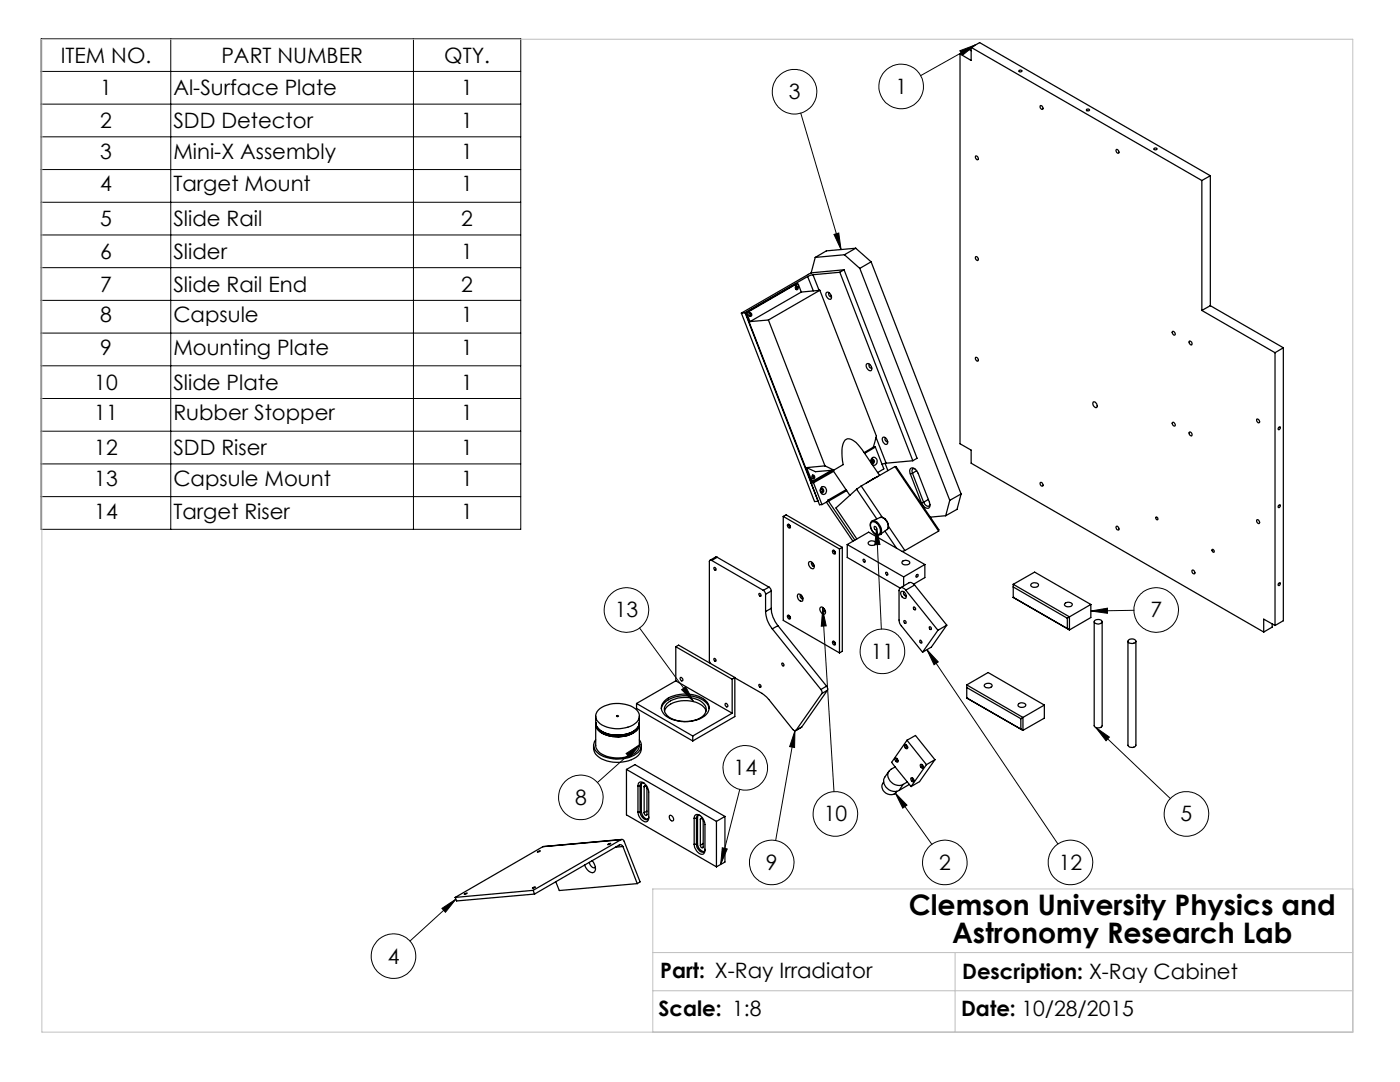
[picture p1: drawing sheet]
<svg xmlns="http://www.w3.org/2000/svg" width="279mm" height="216mm" viewBox="0 0 279 216" stroke-linecap="round" stroke-linejoin="round" font-family="sans-serif">
<g fill="none" stroke="#000" stroke-width=".2">
<path d="M8.2 7.7h95.7v97.9h-95.7zM8.2 14.3h95.7M34.1 7.7v97.9M82.5 7.7v97.9M191.6 10.1l3.1-1.1-2.6 2zM194.7 9l-11 6.1M8.2 20.8h95.7M8.2 27.3h95.7M8.2 33.8h95.7M159.8 22.6l8.1 27.2M8.2 40.4h95.7M8.2 46.9h95.7"/>
<path d="M8.2 53.4h95.7M8.2 59.9h95.7M166.4 46.8l1-.3 .5 3.3zM8.2 66.5h95.7M8.2 73h95.7M8.2 79.5h95.7M8.2 86h95.7M8.2 92.6h95.7M8.2 99.1h95.7M174.9 105.4l.7 3.3h-1zM174.9 105.4l1 20.1M127.6 125.3l10.8 14.7"/>
<path d="M136 137.6l.8-.6 1.6 3zM164.2 121.6l.7 3.3-1 .1zM164.2 121.6l2.2 36.4M185 129.6l2.3 2.5-.9 .5zM185 129.6l26.1 38.8M217.7 121.9l3.3-.5v1zM226.3 121.8l-8.6 .1M125 150.4l2.8-1.9-2.1 2.6zM127.8 148.5l-8.6 7.6M147.6 157.5l-3.8 15M158.6 145.8v3.4l-1-.2zM158.6 145.8l-3.8 21.9"/>
<path d="M178.7 158.3l2.3 2.4-.8 .6zM178.7 158.3l7.3 10.2M218.7 145.2l14.9 14.1M218.7 145.2l2.7 1.9-.7 .7zM91 179.4l-9.2 8.4M144.1 169.2l1 .2-1.3 3.1zM88.2 181.3l2.8-1.9-2.1 2.6z"/>
<circle cx="158.6" cy="18.3" r="4.5"/>
<circle cx="179.9" cy="17.2" r="4.4"/>
<circle cx="125" cy="121.7" r="4.5"/>
<circle cx="176.1" cy="130" r="4.4"/>
<circle cx="230.7" cy="121.7" r="4.5"/>
<circle cx="115.9" cy="159.1" r="4.5"/>
<circle cx="148.7" cy="153.2" r="4.4"/>
<circle cx="154" cy="172.1" r="4.5"/>
<circle cx="166.7" cy="162.4" r="4.5"/>
<circle cx="188.6" cy="172.1" r="4.4"/>
<circle cx="213.6" cy="172.1" r="4.5"/>
<circle cx="236.8" cy="162.4" r="4.5"/>
<circle cx="78.5" cy="190.8" r="4.4"/>
</g>
<path d="M8.4 7.8h261.6v198.2h-261.6zM270 177.4h-139.7v28.6M130.3 190.1h139.7M130.3 197.7h139.7M190.6 190.1v15.9" fill="none" stroke="#c0c0c0" stroke-width=".2"/>
<path d="M166.4 46.8l1-.3 .5 3.3zM174.9 105.4l.7 3.3h-1zM191.6 10.1l3.1-1.1-2.6 2zM217.7 121.9l3.3-.5v1zM218.7 145.2l2.7 1.9-.7 .7zM185 129.6l2.3 2.5-.9 .5zM178.7 158.3l2.3 2.4-.8 .6zM164.2 121.6l.7 3.3-1 .1zM158.6 145.8v3.4l-1-.2zM144.1 169.2l1 .2-1.3 3.1zM88.2 181.3l2.8-1.9-2.1 2.6zM125 150.4l2.8-1.9-2.1 2.6zM136 137.6l.8-.6 1.6 3z" fill="#000"/>
<g fill="none" stroke="#000" stroke-width=".25">
<path d="M191.6 10.8v77.7l2.2 1.3v2.6l58.4 33.7M193.8 9.5v2.6l-2.2-1.3M193.8 9.5l46.1 26.5M193.8 9.5l1.7-1 46 26.6M193.8 10.1l-.5-.3-1.7 1M203.3 14.1a.36 .36 0 0 1 .6 .1 .33 .33 0 0 1-.3 .2 .33 .33 0 0 1-.3-.3zM194.7 31.2a.42 .42 0 0 1 .5 .2 .42 .42 0 0 1-.1 .5l-.4-.3zM207.6 21.1a.47 .47 0 0 1 .5 .2 .47 .47 0 0 1-.1 .5l-.4-.2zM216.8 21.9a.29 .29 0 0 1 .4-.2 .29 .29 0 0 1 .1 .4h-.4zM222.8 29.8a.45 .45 0 0 1 .4 .3 .45 .45 0 0 1-.1 .5l-.3-.3-.1-.3zM230.3 29.6a.29 .29 0 0 1 .4-.1 .29 .29 0 0 1 .1 .3h-.4zM239.9 36v25.9"/>
<path d="M241.5 35.1l-1.6 .9M241.5 35.1v25.9M158.8 57.1a.36 .36 0 0 1 .1 .6M158.8 56.7l-9.8 5.6M158.9 57.1l.2 .2-.2 .5M159 56.6l.3 .1 .6 1.6M159 56.6l-9.8 5.7M159 56.6l-.2 .1M159.1 56.6l-.3 .1M159.9 58.3l-10.2 5.9M161.2 55.2l-12.5 7.2M161.2 55.2l1.1 2.8"/>
<path d="M162.2 54.8l-1 .4M162.2 54.8l1.3 3.2M162.7 51.4l-.8 3.1M163.6 57.9l-3.7 .4M163.6 57.9l-10.2 6M163.6 57.9l11.3 29.1-.6 2.2-1.8 1.1M164.9 58.4l.1-.1a.92 .92 0 0 1 .8 1.4 1.01 1.01 0 0 1-.9-1.3zM165.5 58.5a.45 .45 0 0 0 0 .5 .45 .45 0 0 0 .4 .2M167.6 54.3l-5.4 .5M167.6 54.3l14.6 37.6M168.5 53.8l-6.3 .6-.6 .2-13.6 7.9M168.5 53.8l-.9 .5"/>
<path d="M168.5 53.8l14.5 37.6-.8 .5M168.5 50.8l3.1 2.8M168.5 50.8l-5.8 .6M170.8 49.5l-2.3 1.3M170.8 49.5l3 2.7M170.8 49.5l-5.9 .6-2.2 1.3M171.6 53.6l17.9 46.2M173.8 52.2l-2.2 1.4M173.8 52.2l18 46.4M194.7 51.3a.42 .42 0 0 1 .5 .2 .42 .42 0 0 1-.1 .5l-.4-.3zM148.7 62.4l-.7 .1M148.7 62.4l14.6 37.6-.7 .1-14.6-37.6"/>
<path d="M148.9 62.7l12.8 33.1M148.9 62.7h.2M149 62.3l-.1 .4M149 62.3h.2M149.1 62.7l.6 1.5M149.2 62.3l-.1 .4M149.5 62.5a.35 .35 0 0 1 .3 .3 .35 .35 0 0 1-.2 .3M149.6 62.4l.2 .4-.2 .3M153.4 63.9l-3.7 .3M153.4 63.9l11.2 29.1M172.9 72.6a.86 .86 0 0 1 .9 .4 .86 .86 0 0 1 0 1 1.03 1.03 0 0 1-.9-1.4zM173.6 72.7a.45 .45 0 0 0-.1 .5 .45 .45 0 0 0 .5 .2"/>
<path d="M194.7 71.4a.42 .42 0 0 1 .5 .1 .42 .42 0 0 1-.1 .6l-.4-.3zM234 66.2a.41 .41 0 0 1 .5 .2 .41 .41 0 0 1-.1 .5l-.4-.3zM237.4 68.1a.45 .45 0 0 1 .4 .2 .45 .45 0 0 1-.1 .5l-.4-.4zM239.9 61.9l14.6 8.5M241.5 61l-1.6 .9M241.5 61l14.6 8.4M254.5 70.4v54.4M256.1 69.4l-1.6 1M256.1 69.4v54.5l-1.6 .9M161 93.3l1 2.5M161 93.3l1.7 .8 3.7-.3M161.7 95.8l.2 .2h.3"/>
<path d="M161.7 95.8h.3M161.9 96.4l1.6 4.3h.5M162.1 94.9a.36 .36 0 0 1 .1 .6M162.2 94.8l.2 .4-.2 .3M162.3 96.3l-.4 .1M162.3 96.3l1.7 4.4M163.8 97.6a.34 .34 0 0 1 .3 .3 .34 .34 0 0 1-.2 .3M163.9 97.3a.69 .69 0 0 1 .9 0 .69 .69 0 0 1 .1 .9 .64 .64 0 0 1-.8 .4 .64 .64 0 0 1-.4-.8zM163.9 97.5a.46 .46 0 0 1 .1 .8M164.6 93l-3.6 .3M164.6 93l1.8 .8M165.2 99.8l.1 .2"/>
<path d="M165.2 99.8l.1 .2-1.3 .7M166 93.8l-3.8 2.2-.2-.2M166.2 93.8l3.4 5M166.3 93.9l-4.4 2.5M166.4 94.1l-4.1 2.2M166.4 93.8l1.9-1.1a6.8 6.8 0 0 1 .3-4.9 1.34 1.34 0 0 1 1.9 .2l1.5 1.7 3.5 5.2M168.8 97.7l-3.6 2.1M169 97.9l-3.7 2.1M171 97.6l4 5.9M171 97.6l-4.2 3.8 4.2 6.1M171.9 97l-.9 .6M171.9 97l4.2 6.3"/>
<path d="M173.9 92.4a.68 .68 0 0 1 .3-1.1 .68 .68 0 0 1 .8 .8 .6 .6 0 0 1-.2 .6 .6 .6 0 0 1-.7 0M173.9 91.8a.32 .32 0 0 1 .3 .3 .32 .32 0 0 1-.2 .3M174 91.7l.3 .4-.2 .4M174.3 89.1l.1 .2M174.7 89.2l-.5 .1M174.7 89.2l-2.1 1.3M174.7 89.2l1.7 4.4-1.2 .7M174.8 87.3l2 5.1M175.2 95.1l-2.3 1.3M176.2 87.2a.92 .92 0 0 1 .8 1.5 .92 .92 0 0 1-.8-1.5zM176.6 92.5l.6 1.4M176.7 87.4a.45 .45 0 0 0 0 .5 .45 .45 0 0 0 .5 .2"/>
<path d="M176.8 92.4l-.8 .3M178.6 93.1l8.7 12.9M178.6 93.1l-6.7 3.9M178.6 93.1h.2l8.6 12.6-.1 .3M181.7 94.6a.69 .69 0 0 1-.1-.9 .69 .69 0 0 1 .8-.3l.4 .4 .4 .6 2.4 6.1a.61 .61 0 0 1-.2 .9 .61 .61 0 0 1-.9-.2l-.6-.8M181.7 94.6l2.2 5.8M182.1 94.4l-.4 .2M182.1 94.4l2.2 5.8M182.2 91.9l-5.4 .5M182.6 93.6l-.1-.1a.53 .53 0 0 0-.5 .3 .53 .53 0 0 0 .1 .6M183 93.9l-.9 .5M185.3 99.7l-1 .5"/>
<path d="M189.5 99.8l-.8 3.1M191.8 98.6l-2.3 1.2M191.8 98.6l-.8 3-2.3 1.3M207.6 96.3a.4 .4 0 0 1 .5 .2 .4 .4 0 0 1-.1 .5l-.4-.2zM218.2 80.2a.76 .76 0 0 1 .7 1.1 .76 .76 0 0 1-.7-1.1zM234 84.3a.39 .39 0 0 1 .4 .2 .39 .39 0 0 1 0 .5l-.4-.2zM237.3 86.3a.41 .41 0 0 1 .5 .2 .41 .41 0 0 1-.1 .5l-.3-.3zM250.8 83.7a.42 .42 0 0 1 .5 .2 .42 .42 0 0 1-.1 .5l-.3-.3zM255.2 85.3l.2-.1a.29 .29 0 0 1 .1 .3 .29 .29 0 0 1-.4 .2zM142 111.8a.28 .28 0 0 0-.3 0 .28 .28 0 0 0-.1 .3v19.8l.2 .5M142 111.8l10.3 6M142.5 113.2a.28 .28 0 0 1 .4 .2 .28 .28 0 0 1-.2 .4l-.2-.2z"/>
<path d="M143.1 111.2l-.2-.1-1.2 .7M143.1 111.2l-1.1 .6M143.1 111.2l10.4 6M151.4 118.5a.31 .31 0 0 1 .4 .1 .31 .31 0 0 1 0 .4l-.4-.3zM152.3 117.8l.4 .5 .1 .3M152.8 118.6v3.4M153.5 117.2l.3 .4 .1 .3M153.5 117.2l-1.2 .6M153.9 117.9l-1.1 .7M153.9 117.9v3.5M156.3 103l11.2 6.5M156.3 103v20.8l11.2 6.5"/>
<path d="M156.3 103l.6-.3 11.2 6.5M157.2 104.7a.39 .39 0 0 1 .5 .2 .39 .39 0 0 1-.1 .5l-.4-.3zM157.4 104.6l.1 .4 .2 .2M157.5 104.7l.2 .4M159.3 118.5a.94 .94 0 0 1 .8 1.5 .94 .94 0 0 1-.8-1.5zM159.8 118.7a.46 .46 0 0 0 0 .5 .46 .46 0 0 0 .4 .2M159.9 118.8l.3 .4M161.4 112.1a.86 .86 0 0 1 .9 .4 .86 .86 0 0 1 0 1 1.03 1.03 0 0 1-.9-1.4zM162.1 112.2a.47 .47 0 0 0-.1 .5 .47 .47 0 0 0 .5 .3M162.2 112.4l.2 .3M164.9 100.2l5.3 7.8M165.3 100l5.3 7.8"/>
<path d="M166.2 109.8a.43 .43 0 0 1 .4 .3 .43 .43 0 0 1-.1 .5l-.3-.3zM166.4 109.8l.3 .6M166.5 109.9l.2 .4M167.5 109.5v20.8M168.1 109.2v20.8l-.6 .3M168.1 109.2l-.6 .3M169.1 108.7l11.2 6.4M169.1 108.7l4.3-2.5 11.2 6.4M169.1 108.7v2.5l10.5 6.1M172.3 111.6a.3 .3 0 0 1 .4 .2 .3 .3 0 0 1-.2 .3l-.3-.3zM173.3 108.2a.97 .97 0 0 1 1.5 .2 .92 .92 0 0 1-1.6-.1zM174 104.1a1.71 1.71 0 0 1 1.5 2.5 1.43 1.43 0 0 1-1.8-1.6l.1-.5z"/>
<path d="M174.1 103.9a1.18 1.18 0 0 0-.1 1.8 1.23 1.23 0 0 0 1.7 .9M174.1 103.9a1.91 1.91 0 0 1 1.6 2.7M174.5 105.1a.42 .42 0 0 1 .4 .2 .42 .42 0 0 1-.1 .5l-.3-.4zM175.6 103.3l-1.5 .6M175.6 103.3h.1M175.7 103.3a1.6 1.6 0 0 1 1.4 2.4M175.7 106.6h.1M175.7 103.3a1.7 1.7 0 0 1 1.4 2.4M176.6 106l2.3 3.4M176.8 114.2a.33 .33 0 0 1 .3 .2 .33 .33 0 0 1 0 .4l-.4-.4zM177.1 105.7l-1.4 .9M177.3 105l3.3 4.9"/>
<path d="M179.9 118a.91 .91 0 0 1 .9 1.4 .91 .91 0 0 1-.9-1.4zM180.2 111.9l.8-.1a.48 .48 0 0 1 .5 .7 .93 .93 0 0 1-1.5-.3zM180.3 115.1v1.8M180.4 118.1a.43 .43 0 0 0 0 .6 .43 .43 0 0 0 .5 .2M180.6 109.9l-.5 .1M180.8 117.8l-.5-.4a.53 .53 0 0 0-.6-.1 .53 .53 0 0 0-.3 .6l.1 6.4 4.6 5.8M180.8 117.8l6.4 8M182.5 116.7l-.2-.2a.77 .77 0 0 0-.9-.2l-1.7 1M182.5 116.7l-1.7 1.1M182.5 116.7l6.4 8M182.9 114.7l.2-.1a.27 .27 0 0 1 .1 .4 .27 .27 0 0 1-.4 0zM184.3 100.2l.3 .5 .5 .3a.39 .39 0 0 0 .5-.4"/>
<path d="M184.3 100.2l-.4 .2M184.6 112.6l-4.3 2.5M184.6 112.6v2.7l-2.2 1.3M187.3 106l-6.7 3.9M188.7 102.9l-3 .3M202.2 119.2h.1M202.2 116.6l11.2 6.5M202.2 117.1l10.8 6.3M202.2 116.6v2.6M202.2 116.6l4.3-2.4 11.2 6.4M202.2 119.2l10.8 6.2M202.2 119.2l11.2 6.5"/>
<path d="M205.8 116.6a.92 .92 0 0 1 1.5 .2 .89 .89 0 0 1-1.6-.1zM222.7 105.1a.39 .39 0 0 1 .5 .2 .39 .39 0 0 1-.1 .5l-.2-.1zM230.7 103.2a.3 .3 0 0 1 .4 .2 .3 .3 0 0 1-.2 .3l-.2-.2zM237.9 113.8a.44 .44 0 0 1 .5 .2 .44 .44 0 0 1-.1 .5l-.4-.2zM241.9 109.7a.31 .31 0 0 1 .4 .1 .31 .31 0 0 1-.1 .4l-.3-.2zM250.8 103.8a.42 .42 0 0 1 .5 .2 .42 .42 0 0 1-.1 .5l-.3-.3zM255.1 116.5l.3-.2a.27 .27 0 0 1 0 .4 .27 .27 0 0 1-.3 0zM255.1 100.9l.3-.2a.27 .27 0 0 1 0 .4 .27 .27 0 0 1-.3 0zM132.6 139.9a6.9 6.9 0 0 1 8.2-.2 1.99 1.99 0 0 1-.7 3.5 6.9 6.9 0 0 1-7.7-.8 1.76 1.76 0 0 1 .2-2.5zM134.9 135.9l-7.9 4.5M134.9 135.9l11.2 6.4M134.9 129v6.9"/>
<path d="M134.9 129l11.2 6.5M134.9 129l.5-.3 11.2 6.5M135.8 135.2a.35 .35 0 0 1 .5 .2 .35 .35 0 0 1-.3 .5l-.3-.4zM142.5 131.4a.3 .3 0 0 1 .4 .2 .3 .3 0 0 1-.2 .3l-.2-.2zM146.1 135.5v6.8M146.6 135.3l5.5 3.1 .8 .6 5.3 6.6a.44 .44 0 0 0 .7 .1M146.6 135.2v7.8l-8.3 4.8M146.6 135.2l-.5 .3M151.5 136.6a.29 .29 0 0 1 .4 .2 .29 .29 0 0 1-.2 .3l-.3-.3zM152.8 122a5.7 5.7 0 0 0 1.3 3.5M153.9 121.4a5.7 5.7 0 0 0 1.4 3.4M153.9 121.4l-1.1 .6"/>
<path d="M154.1 125.5l9.7 12.1M155.3 124.8l-1.2 .7M155.3 124.8l9.7 12.1M156 132.4a.31 .31 0 0 1 .4 .1 .31 .31 0 0 1-.1 .4l-.2-.2zM157.2 122.8a.41 .41 0 0 1 .5 .2 .41 .41 0 0 1-.1 .5l-.4-.2zM157.4 122.8l.1 .3 .2 .3M157.5 122.8l.2 .5M163.7 121.2l.1-.1a.92 .92 0 0 1 .7 1.5 1.02 1.02 0 0 1-.8-1.4zM163.8 137.6l.3 .5-.1 .3M164 138.4l-5.1 7.3M164.3 121.3a.46 .46 0 0 0 0 .5 .46 .46 0 0 0 .4 .2M164.4 121.4l.3 .4"/>
<path d="M165 136.9l.2 .6-.1 .2M165 136.9l-1.2 .7M165.1 137.7l-1.1 .7M165.1 137.7l-5.1 7.4M166.2 128a.45 .45 0 0 1 .5 .2 .45 .45 0 0 1-.2 .5l-.3-.3zM166.4 128l.3 .6M166.5 128l.2 .4M180.4 123.9a.29 .29 0 0 1 .4 .1 .29 .29 0 0 1-.1 .4l-.2-.1zM182.4 121.1a.29 .29 0 0 1 .3 .2 .29 .29 0 0 1-.2 .4l-.2-.3zM183.6 127.7a.34 .34 0 0 1 .3 .3 .34 .34 0 0 1-.1 .3l-.2-.2zM185.5 125.1a.3 .3 0 0 1 .3 .1 .3 .3 0 0 1-.1 .4l-.2-.2zM187.2 125.8l-3.1 4.3"/>
<path d="M188.9 124.7l-1.7 1.1M188.9 124.7l-3 4.4-1.8 1M192.9 139.3h.1M192.9 136.7l11.3 6.5M192.9 137.2l10.8 6.2M192.9 136.7v2.6M192.9 136.7l4.3-2.5 11.2 6.5M192.9 139.3l10.8 6.2M192.9 139.3l11.3 6.4M196.5 136.6a.94 .94 0 0 1 1.5 .2 .92 .92 0 0 1-1.6 0zM212.5 120.4a.92 .92 0 0 1 1.5 .3 .89 .89 0 0 1-1.6-.1zM213 123.4v2"/>
<path d="M213 125.4l.4 .3M213.4 123.1l-.4 .3M213.4 123.1v2.6M217.7 120.6v2.6l-4.3 2.5M217.7 120.6l-4.3 2.5M218.4 124.1v20.7a.95 .95 0 0 0 1.6 0v-20.7M218.4 123.9a.94 .94 0 0 1 1.6 .2 .9 .9 0 0 1-1.6-.1zM225.1 128v20.7a.93 .93 0 0 0 1.6 0v-20.7M225.2 127.8a.92 .92 0 0 1 1.5 .2 .92 .92 0 0 1-1.6-.1zM253.9 124.5v.6l-1.7 1M254.5 124.8l-2.3-1.3v2.6M118.5 148.7a2.61 2.61 0 0 0 2 2.9 7.1 7.1 0 0 0 6.9-.8 2.21 2.21 0 0 0 .6-2.1"/>
<path d="M118.9 144.2a2.72 2.72 0 0 0 2.2 2.2 6.5 6.5 0 0 0 6-1l.4-.7 .1-.5a2.73 2.73 0 0 1-2.3 2.2 6.1 6.1 0 0 1-5.9-1.1l-.4-.6zM118.9 144.5a2.64 2.64 0 0 0 2.2 2.2 5.9 5.9 0 0 0 6.2-1.3l.3-.9M118.9 142.9v5.8a2.64 2.64 0 0 0 2.2 2.2 6.1 6.1 0 0 0 6.2-1.3l.3-.7v-6M118.9 147.6a1.83 1.83 0 0 0 .7 2.9 7.2 7.2 0 0 0 7.8-.4 1.84 1.84 0 0 0 .2-2.5M119.4 141.7a6.2 6.2 0 0 1 7.7 0 1.8 1.8 0 0 1-.8 3 6.3 6.3 0 0 1-6.9-.6 1.6 1.6 0 0 1 0-2.4zM125 153.5v9.1l18 10.4M125 153.5l18 10.4M125 153.5l1.7-.9 18 10.3M127 140.4l11.3 6.5M127 140.4v1l11.3 6.4M127.3 156.8a.74 .74 0 0 1 .6-.8 .74 .74 0 0 1 .9 .5l.4 .6 .3 .9-.1 5.5a.67 .67 0 0 1-.5 .5 .67 .67 0 0 1-.6-.2l-.7-.9-.3-.9M127.3 156.8v5.2"/>
<path d="M127.3 156.8h.4M127.7 156.8v5.2M128 156.7v5.2M128 156.7l-.3 .1M128.1 156.2l-.1 .5M128.5 156.2a.51 .51 0 0 0-.6 .1 .51 .51 0 0 0-.2 .5M128.6 157v-.2h.2l.3 .4v5.4l-.2 .1-.2-.1-.1-.4M128.6 157v5.2M128.8 156.8l-.2 .2M132 141.4a3.8 3.8 0 0 1 3.6-2.5 6.2 6.2 0 0 1 5.5 1.5l.4 1M132.6 141.9a3.9 3.9 0 0 1 3.9-2.1 4.3 4.3 0 0 1 4.4 2v.1M133.1 140.4a6.2 6.2 0 0 1 7.1-.2 1.81 1.81 0 0 1 .7 1.8 1.81 1.81 0 0 1-1.4 1.4 6.3 6.3 0 0 1-6.4-.6 1.63 1.63 0 0 1 0-2.4z"/>
<path d="M138.3 146.9v.9M144.7 140.4a.38 .38 0 0 1 .5 .2 .38 .38 0 0 1-.1 .5l-.3-.3zM146.1 142.3l-7.8 4.6M160 145.1l-1.2 .7M160 145.1l-1.1 .6M176.4 156.1a1.63 1.63 0 0 0 .1 2 1.63 1.63 0 0 0 2 .3l.5-.5M177.4 153.9l-.8 1.2a2.09 2.09 0 0 0 .5 2.3 2.09 2.09 0 0 0 2.3 .3M178.6 151.3a.49 .49 0 0 1 .6 .2 .49 .49 0 0 1-.1 .6l-.3-.2zM178.6 153a1.65 1.65 0 0 0-1.2 2.5 2.16 2.16 0 0 0 2.8 1M178.6 153l2.5 3M179 151.3a.26 .26 0 0 0 0 .3 .26 .26 0 0 0 .2 .2M180.2 156.5l-.8 1.2"/>
<path d="M180.6 148.6a.47 .47 0 0 1 .5 .2 .47 .47 0 0 1-.1 .6l-.4-.4zM180.9 148.7a.27 .27 0 0 0 0 .3 .27 .27 0 0 0 .3 .1M181 147.7l3.9 4.9M181 147.7l1.7-.9 3.9 4.8M181 147.7l-3.1 4.4 .7 .9M181.1 156l.7 1M181.1 156l-.9 .5M181.5 156.5l-2.1 1.2M181.8 155.3a.48 .48 0 0 1 .5 .2 .48 .48 0 0 1 0 .5l-.5-.3zM182.1 155.3a.3 .3 0 0 0 .3 .4M183.7 152.5a.44 .44 0 0 1 .5 .3 .44 .44 0 0 1-.1 .5l-.4-.3zM184 152.6a.26 .26 0 0 0 0 .3 .26 .26 0 0 0 .3 .1"/>
<path d="M184.9 152.6l-3.1 4.4M186.6 151.6l-1.7 1M186.6 151.6l-3.1 4.4-1.7 1M203.2 140.5a.92 .92 0 0 1 1.5 .2 .89 .89 0 0 1-1.5 0zM203.7 143.4v2.1M203.7 145.5l.5 .2M204.2 143.2l-.5 .2M204.2 143.2v2.5M208.4 140.7l-4.2 2.5M208.4 140.7v2.6l-4.2 2.4M92.6 178.4l.6-.2zM106.3 177.2l.6-.2z"/>
<path d="M106.4 177.7l.3 .7M106.4 177.7l-15.6 1.4M106.7 178.4l-15.6 1.4-.3-.7M107.2 170l.6-.2zM108.3 168.9l-17.5 10.2M110.9 175.9l.7 1.8 15.6-1.4M117.6 172.1a1.08 1.08 0 0 0 1.1 1l.1-.1M118.2 171.7a2.09 2.09 0 0 1 .5 2.2 1.12 1.12 0 0 1-1.7-.7l-.3-.6M121.3 168.5l.6-.2zM123.9 167.6a.44 .44 0 0 1 .7 .3l3.1 8.1-.5 .3M123.9 167.6l-17.5 10.1M123.9 167.6l-15.6 1.3"/>
<path d="M124.1 167.5l-15.8 1.4M124.3 168.9a.55 .55 0 0 0-.7-.3l-16.9 9.8M124.3 168.9l2.9 7.4M124.3 168.9l-1.5 .2M127.3 162h.4M127.7 162a1.57 1.57 0 0 0 1.5 1.5l.3-.5M128 161.9a1.52 1.52 0 0 0 1.3 1.5M128 161.9l-.3 .1M129.1 161.9l-.5 .3M133.7 162.7a.72 .72 0 0 1 .6 1.1 .72 .72 0 0 1-.6-1.1zM138.5 163.3a.75 .75 0 0 1 .6-.8 .75 .75 0 0 1 .9 .4l.5 1 .2 .6v5.2a.75 .75 0 0 1-.6 .8 .75 .75 0 0 1-.9-.5l-.6-.9-.1-.6M138.5 163.3v5.2"/>
<path d="M138.5 163.3h.5M138.5 168.5h.5M139 168.5a1.51 1.51 0 0 0 1.4 1.5l.3-.6M139 163.3v5.2M139.2 168.3a1.6 1.6 0 0 0 1.3 1.6M139.2 163.2l-.2 .1M139.2 163.2v5.1M139.2 168.3l-.2 .2M139.3 162.7l-.1 .5M139.7 162.7a.47 .47 0 0 0-.5 .1 .47 .47 0 0 0-.2 .5M139.8 163.5l.1-.2 .4 .4v5.4h-.4l-.1-.4M139.8 163.5v5.2"/>
<path d="M140.1 163.3l-.3 .2M140.3 168.3l-.5 .4M143 163.9v9.1M144.7 162.9v9.1l-1.7 1M144.7 162.9l-1.7 1"/>
<circle cx="159" cy="57.4" r=".35"/>
<circle cx="149.7" cy="62.8" r=".34"/>
<circle cx="162.3" cy="95.2" r=".35"/>
<circle cx="164" cy="97.9" r=".39"/>
<circle cx="174.1" cy="92.1" r=".38"/>
<circle cx="123.3" cy="142.9" r=".16"/>
</g>
<g font-size="5.6">
<text x="181.4" y="182.5">Clemson University Physics and</text>
<text x="190" y="188.2">Astronomy Research Lab</text>
</g>
<g font-size="4.2">
<text x="12.1" y="12.5">ITEM NO.</text>
<text x="44.2" y="12.5">PART NUMBER</text>
<text x="88.7" y="12.5">QTY.</text>
<text x="20" y="19">1</text>
<text x="34.6" y="19">Al-Surface Plate</text>
<text x="92.1" y="19">1</text>
<text x="157.4" y="19.8">3</text>
<text x="178.7" y="18.7">1</text>
<text x="20" y="25.6">2</text>
<text x="34.6" y="25.6">SDD Detector</text>
<text x="92.1" y="25.6">1</text>
<text x="20" y="31.7">3</text>
<text x="34.6" y="31.7">Mini-X Assembly</text>
<text x="92.1" y="31.7">1</text>
<text x="20" y="38.2">4</text>
<text x="34.6" y="38.2">Target Mount</text>
<text x="92.1" y="38.2">1</text>
<text x="20" y="45.1">5</text>
<text x="34.6" y="45.1">Slide Rail</text>
<text x="92.1" y="45.1">2</text>
<text x="20" y="51.7">6</text>
<text x="34.6" y="51.7">Slider</text>
<text x="92.1" y="51.7">1</text>
<text x="20" y="58.2">7</text>
<text x="34.6" y="58.2">Slide Rail End</text>
<text x="92.1" y="58.2">2</text>
<text x="20" y="64.3">8</text>
<text x="34.6" y="64.3">Capsule</text>
<text x="92.1" y="64.3">1</text>
<text x="20" y="70.8">9</text>
<text x="34.6" y="70.8">Mounting Plate</text>
<text x="92.1" y="70.8">1</text>
<text x="18.8" y="77.8">10</text>
<text x="34.6" y="77.8">Slide Plate</text>
<text x="92.1" y="77.8">1</text>
<text x="18.8" y="83.9">11</text>
<text x="34.6" y="83.9">Rubber Stopper</text>
<text x="92.1" y="83.9">1</text>
<text x="18.8" y="90.8">12</text>
<text x="34.6" y="90.8">SDD Riser</text>
<text x="92.1" y="90.8">1</text>
<text x="18.8" y="97">13</text>
<text x="34.6" y="97">Capsule Mount</text>
<text x="92.1" y="97">1</text>
<text x="18.8" y="103.5">14</text>
<text x="34.6" y="103.5">Target Riser</text>
<text x="92.1" y="103.5">1</text>
<text x="122.7" y="123.2">13</text>
<text x="229.6" y="123.2">7</text>
<text x="173.8" y="131.5">11</text>
<text x="146.4" y="154.7">14</text>
<text x="114.8" y="160.6">8</text>
<text x="164.4" y="163.9">10</text>
<text x="235.6" y="163.9">5</text>
<text x="152.9" y="173.6">9</text>
<text x="187.4" y="173.6">2</text>
<text x="211.3" y="173.6">12</text>
<text x="77.4" y="192.3">4</text>
<text x="131.7" y="195.1">Part: X-Ray Irradiator</text>
<text x="192" y="195.3">Description: X-Ray Cabinet</text>
<text x="131.4" y="202.8">Scale: 1:8</text>
<text x="191.8" y="202.8">Date: 10/28/2015</text>
</g>
</svg>
